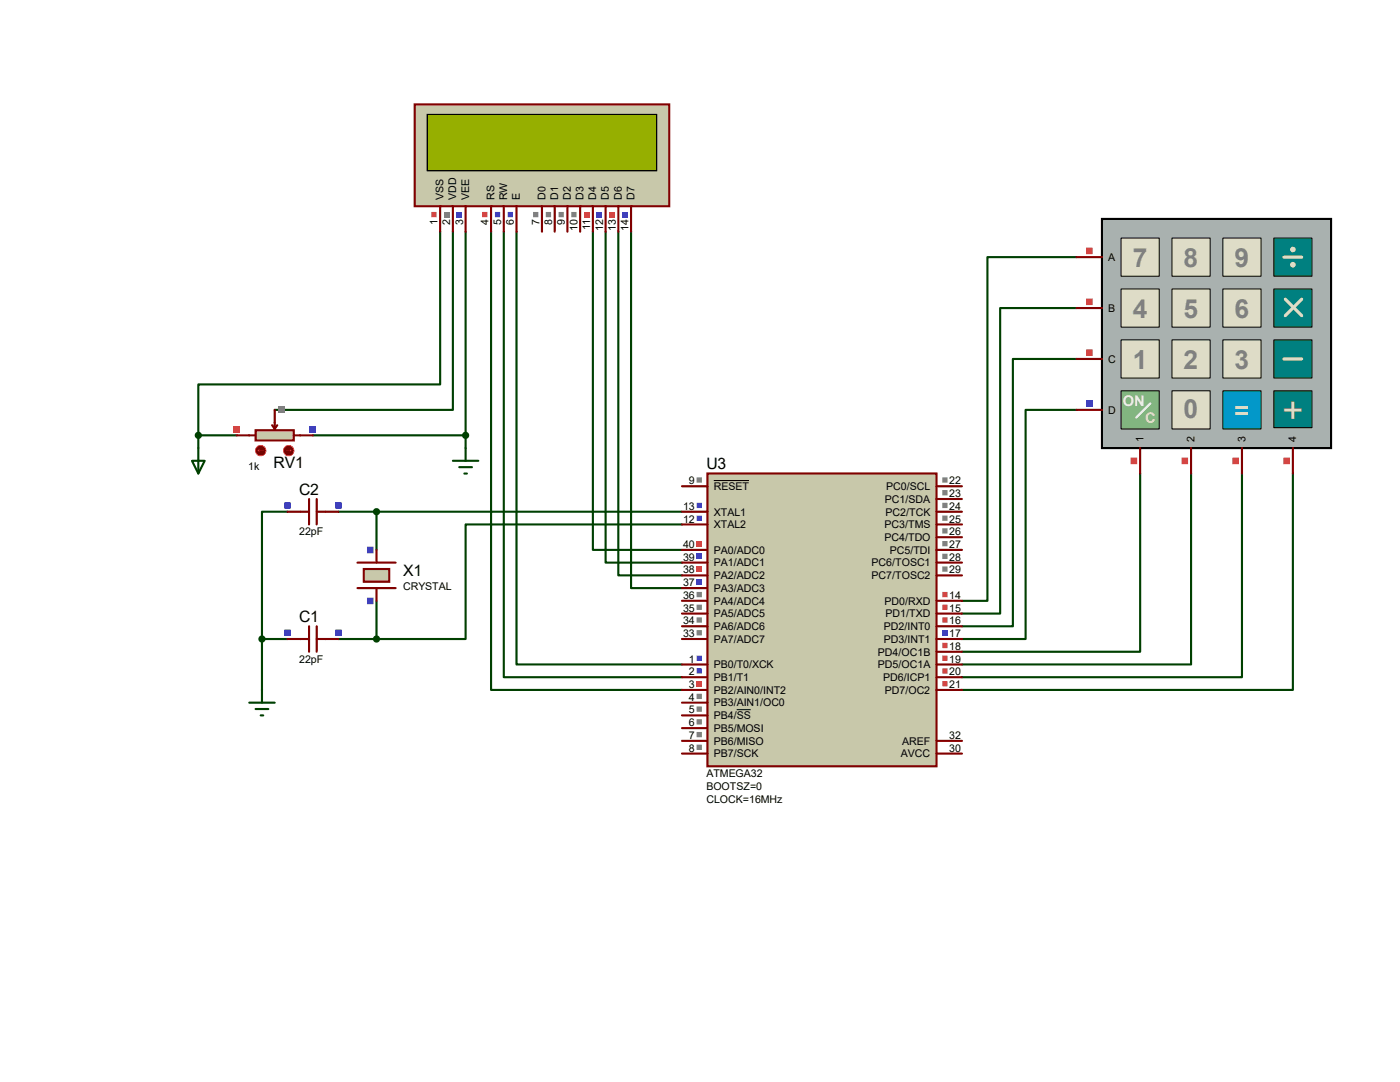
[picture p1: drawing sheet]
<svg xmlns="http://www.w3.org/2000/svg" width="279mm" height="216mm" viewBox="0 0 279 216" stroke-linecap="round" stroke-linejoin="round" font-family="sans-serif">
<g fill="none" stroke="#004000" stroke-width=".42">
<path d="M87.8 46.2v30.5h-48.2v10.2M90.4 46.2v35.6h-35.6M92.9 46.2v43.2M98 46.2v91.5h38.1M100.5 46.2v88.9h35.6M103.1 46.2v86.4h33M118.3 46.2v63.5h17.8M120.9 46.2v66.1h15.2M123.4 46.2v68.6h12.7M125.9 46.2v71.1h10.2M214.8 51.3h-17.7v68.6h-5.1M214.8 61.5h-15.2v60.9h-7.6"/>
<path d="M214.8 71.6h-12.7v53.4h-10.1M39.6 86.9v2.5M39.6 86.9h7.6M62.4 86.9h30.5M214.8 81.8h-10.1v45.7h-12.7M227.5 94.5v35.5h-35.5M237.7 94.5v38.1h-45.7M247.9 94.5v40.6h-55.9M258 94.5v43.2h-66M57.4 102.1h-5.1v25.4M67.5 102.1h68.6M75.1 102.1v7.6"/>
<path d="M75.1 119.9v7.6M136.1 104.6h-43.2v22.9h-17.8M52.3 127.5h5.1M52.3 127.5v10.2M67.5 127.5h7.6"/>
</g>
<path d="M141.2 94.5h45.7v58.4h-45.7z" fill="#c8c8aa" stroke="#800000" stroke-width=".42"/>
<g fill="none" stroke="#800000" stroke-width=".42">
<path d="M136.1 97h5.1M186.9 97h5.1M186.9 99.6h5.1M136.1 104.6h5.1M136.1 102.1h5.1M136.1 119.9h5.1M136.1 109.7h5.1M136.1 112.3h5.1M136.1 114.8h5.1M136.1 117.3h5.1M186.9 104.6h5.1M186.9 102.1h5.1"/>
<path d="M186.9 119.9h5.1M186.9 107.2h5.1M186.9 109.7h5.1M186.9 112.3h5.1M186.9 114.8h5.1M136.1 132.6h5.1M136.1 135.1h5.1M136.1 137.7h5.1M136.1 122.4h5.1M136.1 125h5.1M136.1 127.5h5.1M186.9 132.6h5.1"/>
<path d="M186.9 135.1h5.1M186.9 137.7h5.1M186.9 122.4h5.1M186.9 125h5.1M186.9 127.5h5.1M186.9 130h5.1M136.1 140.2h5.1M136.1 142.7h5.1M136.1 145.3h5.1M136.1 147.8h5.1M136.1 150.4h5.1M186.9 147.8h5.1"/>
<path d="M186.9 150.4h5.1"/>
</g>
<path d="M142.5 95.9h7M147 141.6h2.8" fill="none" stroke="#000" stroke-width=".2"/>
<path d="M139 130.8h1.1v1.1h-1.1zM139 133.3h1.1v1.1h-1.1z" fill-rule="evenodd" fill="#4040ff"/>
<path d="M139 135.9h1.1v1h-1.1z" fill="#ff4040"/>
<path d="M139 138.4h1.1v1.1h-1.1zM139 141h1.1v1h-1.1zM139 143.5h1.1v1.1h-1.1zM139 146h1.1v1.1h-1.1zM139 148.6h1.1v1h-1.1zM139 95.2h1.1v1.1h-1.1z" fill-rule="evenodd" fill="#808080"/>
<path d="M139 102.9h1.1v1h-1.1zM139 100.3h1.1v1.1h-1.1z" fill-rule="evenodd" fill="#4040ff"/>
<path d="M188 118.1h1.1v1.1h-1.1zM188 120.6h1.1v1.1h-1.1zM188 123.2h1.1v1h-1.1z" fill-rule="evenodd" fill="#ff4040"/>
<path d="M188 125.7h1.1v1.1h-1.1z" fill="#4040ff"/>
<path d="M188 128.3h1.1v1h-1.1zM188 130.8h1.1v1.1h-1.1zM188 133.3h1.1v1.1h-1.1zM188 135.9h1.1v1h-1.1z" fill-rule="evenodd" fill="#ff4040"/>
<path d="M188 95.2h1.1v1.1h-1.1zM188 97.8h1.1v1h-1.1zM188 100.3h1.1v1.1h-1.1zM188 102.9h1.1v1h-1.1zM188 105.4h1.1v1.1h-1.1zM188 107.9h1.1v1.1h-1.1zM188 110.5h1.1v1h-1.1zM188 113h1.1v1.1h-1.1zM139 125.7h1.1v1.1h-1.1zM139 123.2h1.1v1h-1.1zM139 120.6h1.1v1.1h-1.1zM139 118.1h1.1v1.1h-1.1z" fill-rule="evenodd" fill="#808080"/>
<path d="M139 115.6h1.1v1h-1.1z" fill="#4040ff"/>
<path d="M139 113h1.1v1.1h-1.1z" fill="#ff4040"/>
<path d="M139 110.5h1.1v1h-1.1z" fill="#4040ff"/>
<path d="M139 107.9h1.1v1.1h-1.1z" fill="#ff4040"/>
<path d="M219.9 43.7h45.7v45.7h-45.7z" fill="#a9b1af" stroke="#000" stroke-width=".42"/>
<path d="M223.8 47.5h7.6v7.6h-7.6z" fill="#dedcc7"/>
<path d="M223.7 47.5h7.7v7.6h-7.7z" fill="none" stroke="#000" stroke-width=".2"/>
<path d="M233.9 47.5h7.6v7.6h-7.6z" fill="#dedcc7"/>
<path d="M233.9 47.5h7.6v7.6h-7.6z" fill="none" stroke="#000" stroke-width=".2"/>
<path d="M244.1 47.5h7.6v7.6h-7.6z" fill="#dedcc7"/>
<path d="M244.1 47.5h7.6v7.6h-7.6z" fill="none" stroke="#000" stroke-width=".2"/>
<path d="M254.3 47.5h7.5v7.6h-7.5z" fill="#008080"/>
<path d="M254.2 47.5h7.6v7.6h-7.6z" fill="none" stroke="#000" stroke-width=".2"/>
<path d="M223.8 57.7h7.6v7.6h-7.6z" fill="#dedcc7"/>
<path d="M223.7 57.7h7.7v7.6h-7.7z" fill="none" stroke="#000" stroke-width=".2"/>
<path d="M233.9 57.7h7.6v7.6h-7.6z" fill="#dedcc7"/>
<path d="M233.9 57.7h7.6v7.6h-7.6z" fill="none" stroke="#000" stroke-width=".2"/>
<path d="M244.1 57.7h7.6v7.6h-7.6z" fill="#dedcc7"/>
<path d="M244.1 57.7h7.6v7.6h-7.6z" fill="none" stroke="#000" stroke-width=".2"/>
<path d="M254.3 57.7h7.5v7.6h-7.5z" fill="#008080"/>
<path d="M254.2 57.7h7.6v7.6h-7.6z" fill="none" stroke="#000" stroke-width=".2"/>
<path d="M223.8 67.9h7.6v7.5h-7.6z" fill="#dedcc7"/>
<path d="M223.7 67.8h7.7v7.6h-7.7z" fill="none" stroke="#000" stroke-width=".2"/>
<path d="M233.9 67.9h7.6v7.5h-7.6z" fill="#dedcc7"/>
<path d="M233.9 67.8h7.6v7.6h-7.6z" fill="none" stroke="#000" stroke-width=".2"/>
<path d="M244.1 67.9h7.6v7.5h-7.6z" fill="#dedcc7"/>
<path d="M244.1 67.8h7.6v7.6h-7.6z" fill="none" stroke="#000" stroke-width=".2"/>
<path d="M244.1 78h7.6v7.6h-7.6z" fill="#0197c9"/>
<path d="M244.1 78h7.6v7.6h-7.6z" fill="none" stroke="#000" stroke-width=".2"/>
<path d="M254.3 67.9h7.5v7.5h-7.5z" fill="#008080"/>
<path d="M254.2 67.8h7.6v7.6h-7.6z" fill="none" stroke="#000" stroke-width=".2"/>
<path d="M256.2 51.3h3.6M259.8 59.7l-3.3 3.3M256.2 71.6h3.6" fill="none" stroke="#dedcc7" stroke-width=".64"/>
<g fill="#c8c8aa" stroke="#dedcc7" stroke-width=".64">
<circle cx="258" cy="49.8" r=".25"/>
<circle cx="258" cy="52.8" r=".25"/>
</g>
<path d="M254.3 78h7.5v7.3h-7.5z" fill="#008080"/>
<path d="M254.2 78h7.6v7.3h-7.6z" fill="none" stroke="#000" stroke-width=".2"/>
<path d="M256.5 59.7l3.3 3.3" fill="none" stroke="#dedcc7" stroke-width=".64"/>
<path d="M223.8 78h7.6v7.6h-7.6z" fill="#81b57d"/>
<path d="M223.7 78h7.7v7.6h-7.7z" fill="none" stroke="#000" stroke-width=".2"/>
<path d="M229.6 80.5l-2.8 2.8" fill="none" stroke="#fafbdb" stroke-width=".47"/>
<path d="M233.9 78h7.6v7.6h-7.6z" fill="#dedcc7"/>
<path d="M233.9 78h7.6v7.6h-7.6z" fill="none" stroke="#000" stroke-width=".2"/>
<path d="M214.8 51.3h5.1M214.8 61.5h5.1M214.8 71.6h5.1M214.8 81.8h5.1M227.5 89.4v5.1M237.7 89.4v5.1M247.9 89.4v5.1M258 89.4v5.1" fill="none" stroke="#800000" stroke-width=".42"/>
<path d="M216.7 49.4h1.4v1.3h-1.4zM216.7 59.6h1.4v1.3h-1.4zM216.7 69.7h1.4v1.3h-1.4z" fill-rule="evenodd" fill="#ff4040"/>
<path d="M216.7 79.9h1.4v1.3h-1.4z" fill="#4040ff"/>
<path d="M225.6 91.3h1.3v1.3h-1.3zM235.8 91.3h1.3v1.3h-1.3zM256.1 91.3h1.3v1.3h-1.3zM246 91.3h1.3v1.3h-1.3z" fill-rule="evenodd" fill="#ff4040"/>
<path d="M71.3 112.3h7.7M71.3 117.3h7.7" fill="none" stroke="#800000" stroke-width=".42"/>
<path d="M72.6 113.5h5.1v2.6h-5.1z" fill="#c8c8aa" stroke="#800000" stroke-width=".42"/>
<path d="M75.1 109.7v2.6M75.1 117.3v2.6" fill="none" stroke="#800000" stroke-width=".42"/>
<path d="M73.2 109.1h1.3v1.3h-1.3zM73.2 119.3h1.3v1.3h-1.3z" fill-rule="evenodd" fill="#4040ff"/>
<path d="M57.4 127.5h4.3M61.7 125v5M63.2 125v5M63.2 127.5h4.3" fill="none" stroke="#800000" stroke-width=".42"/>
<path d="M66.9 125.6h1.3v1.3h-1.3zM56.7 125.6h1.3v1.3h-1.3z" fill-rule="evenodd" fill="#4040ff"/>
<path d="M61.7 99.6v5M63.2 99.6v5M57.4 102.1h4.3M63.2 102.1h4.3" fill="none" stroke="#800000" stroke-width=".42"/>
<path d="M66.9 100.2h1.3v1.3h-1.3zM56.7 100.2h1.3v1.3h-1.3z" fill-rule="evenodd" fill="#4040ff"/>
<g fill="#004000" stroke="#004000" stroke-width=".42">
<circle cx="75.1" cy="102.1" r=".51"/>
<circle cx="75.1" cy="127.5" r=".51"/>
</g>
<path d="M51 85.9h7.6v2h-7.6z" fill="#c8c8aa" stroke="#800000" stroke-width=".42"/>
<path d="M47.2 86.9h3.8M54.3 84.8l.5 .8M54.8 81.8v3.8M55.3 84.8l-.5 .8M58.6 86.9h3.8" fill="none" stroke="#800000" stroke-width=".42"/>
<circle cx="52" cy="89.9" r="1.02" fill="#400000" stroke="#f00" stroke-width=".21"/>
<path d="M51.5 89.9l.3 .3M51.5 89.9h1M51.8 89.7l-.3 .2" fill="none" stroke="#f00" stroke-width=".21"/>
<circle cx="57.6" cy="89.9" r="1.02" fill="#400000" stroke="#f00" stroke-width=".21"/>
<path d="M57.1 89.9h1M57.9 89.7l.2 .2M58.1 89.9l-.2 .3" fill="none" stroke="#f00" stroke-width=".21"/>
<path d="M61.8 85h1.3v1.3h-1.3z" fill="#4040ff"/>
<path d="M46.6 85h1.3v1.3h-1.3z" fill="#ff4040"/>
<path d="M55.5 81.2h1.3v1.3h-1.3z" fill="#808080"/>
<path d="M38.3 91.9h2.6l-1.3 2.6zM39.6 89.4v5.1M90.4 91.9h5.1M91.7 93.2h2.5M92.7 94.5h.5M92.9 89.4v2.5M52.3 137.7v2.5M49.7 140.2h5.1M51 141.5h2.6M52 142.7h.5" fill="none" stroke="#004000" stroke-width=".42"/>
<g fill="#004000" stroke="#004000" stroke-width=".42">
<circle cx="39.6" cy="86.9" r=".51"/>
<circle cx="92.9" cy="86.9" r=".51"/>
<circle cx="52.3" cy="127.5" r=".51"/>
</g>
<path d="M82.8 20.8h50.8v20.3h-50.8z" fill="#c8c8aa" stroke="#800000" stroke-width=".42"/>
<path d="M85.3 22.9h45.7v11.1h-45.7z" fill="#324600" stroke="#000" stroke-width=".25"/>
<path d="M85.3 22.9h45.7v11.1h-45.7z" fill="#96af00" stroke="#000" stroke-width=".25"/>
<g fill="none" stroke="#800000" stroke-width=".42">
<path d="M87.8 41.1v5.1M90.4 41.1v5.1M92.9 41.1v5.1M98 41.1v5.1M100.5 41.1v5.1M103.1 41.1v5.1M108.2 41.1v5.1M110.7 41.1v5.1M113.2 41.1v5.1M115.8 41.1v5.1M118.3 41.1v5.1M120.9 41.1v5.1"/>
<path d="M123.4 41.1v5.1M125.9 41.1v5.1"/>
</g>
<path d="M124.2 42.3h1v1h-1z" fill="#4040ff"/>
<path d="M121.6 42.3h1.1v1h-1.1z" fill="#ff4040"/>
<path d="M119.1 42.3h1v1h-1z" fill="#4040ff"/>
<path d="M116.5 42.3h1.1v1h-1.1z" fill="#ff4040"/>
<path d="M114 42.3h1.1v1h-1.1zM111.5 42.3h1v1h-1zM108.9 42.3h1.1v1h-1.1zM106.4 42.3h1v1h-1z" fill-rule="evenodd" fill="#808080"/>
<path d="M101.3 42.3h1.1v1h-1.1zM98.8 42.3h1v1h-1z" fill-rule="evenodd" fill="#4040ff"/>
<path d="M96.2 42.3h1.1v1h-1.1zM86.1 42.3h1v1h-1z" fill-rule="evenodd" fill="#ff4040"/>
<path d="M88.6 42.3h1.1v1h-1.1z" fill="#808080"/>
<path d="M91.1 42.3h1.1v1h-1.1z" fill="#4040ff"/>
<text font-size="7.4" x="255.9" y="84.3">+</text>
<g font-size="5.3" fill="#808080">
<text x="226.1" y="53.3">7</text>
<text x="236.2" y="53.3">8</text>
<text x="246.4" y="53.3">9</text>
<text x="226.1" y="63.4">4</text>
<text x="236.2" y="63.4">5</text>
<text x="246.4" y="63.4">6</text>
<text x="226.1" y="73.6">1</text>
<text x="236.2" y="73.6">2</text>
<text x="246.4" y="73.6">3</text>
<text x="236.2" y="83.4">0</text>
</g>
<text font-size="5.3" fill="#dedcc7" x="246.3" y="83.7">=</text>
<g font-size="3.1">
<text x="54.6" y="93.5">RV1</text>
<text x="141" y="93.6">U3</text>
<text x="59.7" y="98.7">C2</text>
<text x="80.4" y="114.9">X1</text>
<text x="59.7" y="124.1">C1</text>
</g>
<text font-size="2.9" fill="#fafbdb" x="224.1" y="81.1">ON</text>
<text font-size="2.9" fill="#eff2c4" x="228.5" y="84.4">C</text>
<g font-size="2.1">
<text x="88.5" y="39.9" transform="rotate(-90 88.5 39.9)">VSS</text>
<text x="91.1" y="39.9" transform="rotate(-90 91.1 39.9)">VDD</text>
<text x="93.6" y="39.9" transform="rotate(-90 93.6 39.9)">VEE</text>
<text x="98.7" y="39.9" transform="rotate(-90 98.7 39.9)">RS</text>
<text x="101.2" y="39.9" transform="rotate(-90 101.2 39.9)">RW</text>
<text x="103.8" y="39.9" transform="rotate(-90 103.8 39.9)">E</text>
<text x="108.8" y="39.9" transform="rotate(-90 108.8 39.9)">D0</text>
<text x="111.4" y="39.9" transform="rotate(-90 111.4 39.9)">D1</text>
<text x="113.9" y="39.9" transform="rotate(-90 113.9 39.9)">D2</text>
<text x="116.5" y="39.9" transform="rotate(-90 116.5 39.9)">D3</text>
<text x="119" y="39.9" transform="rotate(-90 119 39.9)">D4</text>
<text x="121.5" y="39.9" transform="rotate(-90 121.5 39.9)">D5</text>
<text x="124.1" y="39.9" transform="rotate(-90 124.1 39.9)">D6</text>
<text x="126.6" y="39.9" transform="rotate(-90 126.6 39.9)">D7</text>
<text x="87.3" y="44.9" transform="rotate(-90 87.3 44.9)">1</text>
<text x="89.9" y="44.9" transform="rotate(-90 89.9 44.9)">2</text>
<text x="92.4" y="44.9" transform="rotate(-90 92.4 44.9)">3</text>
<text x="97.5" y="44.9" transform="rotate(-90 97.5 44.9)">4</text>
<text x="100" y="44.9" transform="rotate(-90 100 44.9)">5</text>
<text x="102.6" y="44.9" transform="rotate(-90 102.6 44.9)">6</text>
<text x="107.7" y="44.9" transform="rotate(-90 107.7 44.9)">7</text>
<text x="110.2" y="44.9" transform="rotate(-90 110.2 44.9)">8</text>
<text x="112.7" y="44.9" transform="rotate(-90 112.7 44.9)">9</text>
<text x="115.3" y="46" transform="rotate(-90 115.3 46)">10</text>
<text x="117.8" y="45.9" transform="rotate(-90 117.8 45.9)">11</text>
<text x="120.4" y="46" transform="rotate(-90 120.4 46)">12</text>
<text x="122.9" y="46" transform="rotate(-90 122.9 46)">13</text>
<text x="125.4" y="46" transform="rotate(-90 125.4 46)">14</text>
<text x="221.2" y="52.1">A</text>
<text x="221.2" y="62.2">B</text>
<text x="221.2" y="72.4">C</text>
<text x="221.2" y="82.5">D</text>
<text x="228.2" y="88.1" transform="rotate(-90 228.2 88.1)">1</text>
<text x="238.4" y="88.1" transform="rotate(-90 238.4 88.1)">2</text>
<text x="248.5" y="88.1" transform="rotate(-90 248.5 88.1)">3</text>
<text x="258.7" y="88.1" transform="rotate(-90 258.7 88.1)">4</text>
<text x="49.5" y="93.9">1k</text>
<text x="136.3" y="101.7">13</text>
<text x="137.5" y="96.6">9</text>
<text x="142.5" y="97.8">RESET</text>
<text x="176.6" y="100.3">PC1/SDA</text>
<text x="176.9" y="97.8">PC0/SCL</text>
<text x="189.4" y="96.6">22</text>
<text x="189.4" y="99.2">23</text>
<text x="189.4" y="101.7">24</text>
<text x="59.7" y="106.8">22pF</text>
<text x="136.3" y="104.3">12</text>
<text x="142.5" y="105.4">XTAL2</text>
<text x="142.5" y="102.9">XTAL1</text>
<text x="176.5" y="105.4">PC3/TMS</text>
<text x="176.5" y="107.9">PC4/TDO</text>
<text x="176.7" y="102.9">PC2/TCK</text>
<text x="189.4" y="104.3">25</text>
<text x="189.4" y="106.8">26</text>
<text x="136.3" y="111.9">39</text>
<text x="136.3" y="109.3">40</text>
<text x="142.5" y="113">PA1/ADC1</text>
<text x="142.5" y="110.5">PA0/ADC0</text>
<text x="173.9" y="113">PC6/TOSC1</text>
<text x="177.6" y="110.5">PC5/TDI</text>
<text x="189.4" y="109.3">27</text>
<text x="189.4" y="111.9">28</text>
<text x="80.4" y="117.8">CRYSTAL</text>
<text x="136.3" y="119.5">36</text>
<text x="136.3" y="117">37</text>
<text x="136.3" y="114.4">38</text>
<text x="142.5" y="118.1">PA3/ADC3</text>
<text x="142.5" y="115.6">PA2/ADC2</text>
<text x="173.9" y="115.6">PC7/TOSC2</text>
<text x="189.4" y="119.5">14</text>
<text x="189.4" y="114.4">29</text>
<text x="136.3" y="124.6">34</text>
<text x="136.3" y="122">35</text>
<text x="142.5" y="125.7">PA6/ADC6</text>
<text x="142.5" y="123.2">PA5/ADC5</text>
<text x="142.5" y="120.6">PA4/ADC4</text>
<text x="176.4" y="125.7">PD2/INT0</text>
<text x="176.5" y="120.6">PD0/RXD</text>
<text x="176.7" y="123.2">PD1/TXD</text>
<text x="189.4" y="122">15</text>
<text x="189.4" y="124.6">16</text>
<text x="136.3" y="127.1">33</text>
<text x="142.5" y="128.3">PA7/ADC7</text>
<text x="175.2" y="130.8">PD4/OC1B</text>
<text x="176.4" y="128.3">PD3/INT1</text>
<text x="189.4" y="127.1">17</text>
<text x="189.4" y="129.7">18</text>
<text x="59.7" y="132.2">22pF</text>
<text x="137.5" y="132.2">1</text>
<text x="137.5" y="134.7">2</text>
<text x="137.5" y="137.3">3</text>
<text x="142.5" y="133.3">PB0/T0/XCK</text>
<text x="142.5" y="135.9">PB1/T1</text>
<text x="175.2" y="133.3">PD5/OC1A</text>
<text x="176.3" y="135.9">PD6/ICP1</text>
<text x="189.4" y="132.2">19</text>
<text x="189.4" y="134.7">20</text>
<text x="189.4" y="137.3">21</text>
<text x="137.5" y="139.8">4</text>
<text x="137.5" y="142.4">5</text>
<text x="142.5" y="138.4">PB2/AIN0/INT2</text>
<text x="142.5" y="141">PB3/AIN1/OC0</text>
<text x="142.5" y="143.5">PB4/SS</text>
<text x="176.6" y="138.4">PD7/OC2</text>
<text x="137.5" y="144.9">6</text>
<text x="137.5" y="147.4">7</text>
<text x="137.5" y="150">8</text>
<text x="142.5" y="146">PB5/MOSI</text>
<text x="142.5" y="148.6">PB6/MISO</text>
<text x="180" y="148.6">AREF</text>
<text x="189.4" y="147.4">32</text>
<text x="189.4" y="150">30</text>
<text x="141" y="155.1">ATMEGA32</text>
<text x="142.5" y="151.1">PB7/SCK</text>
<text x="179.8" y="151.1">AVCC</text>
<text x="141" y="157.6">BOOTSZ=0</text>
<text x="141" y="160.1">CLOCK=16MHz</text>
</g>
</svg>
